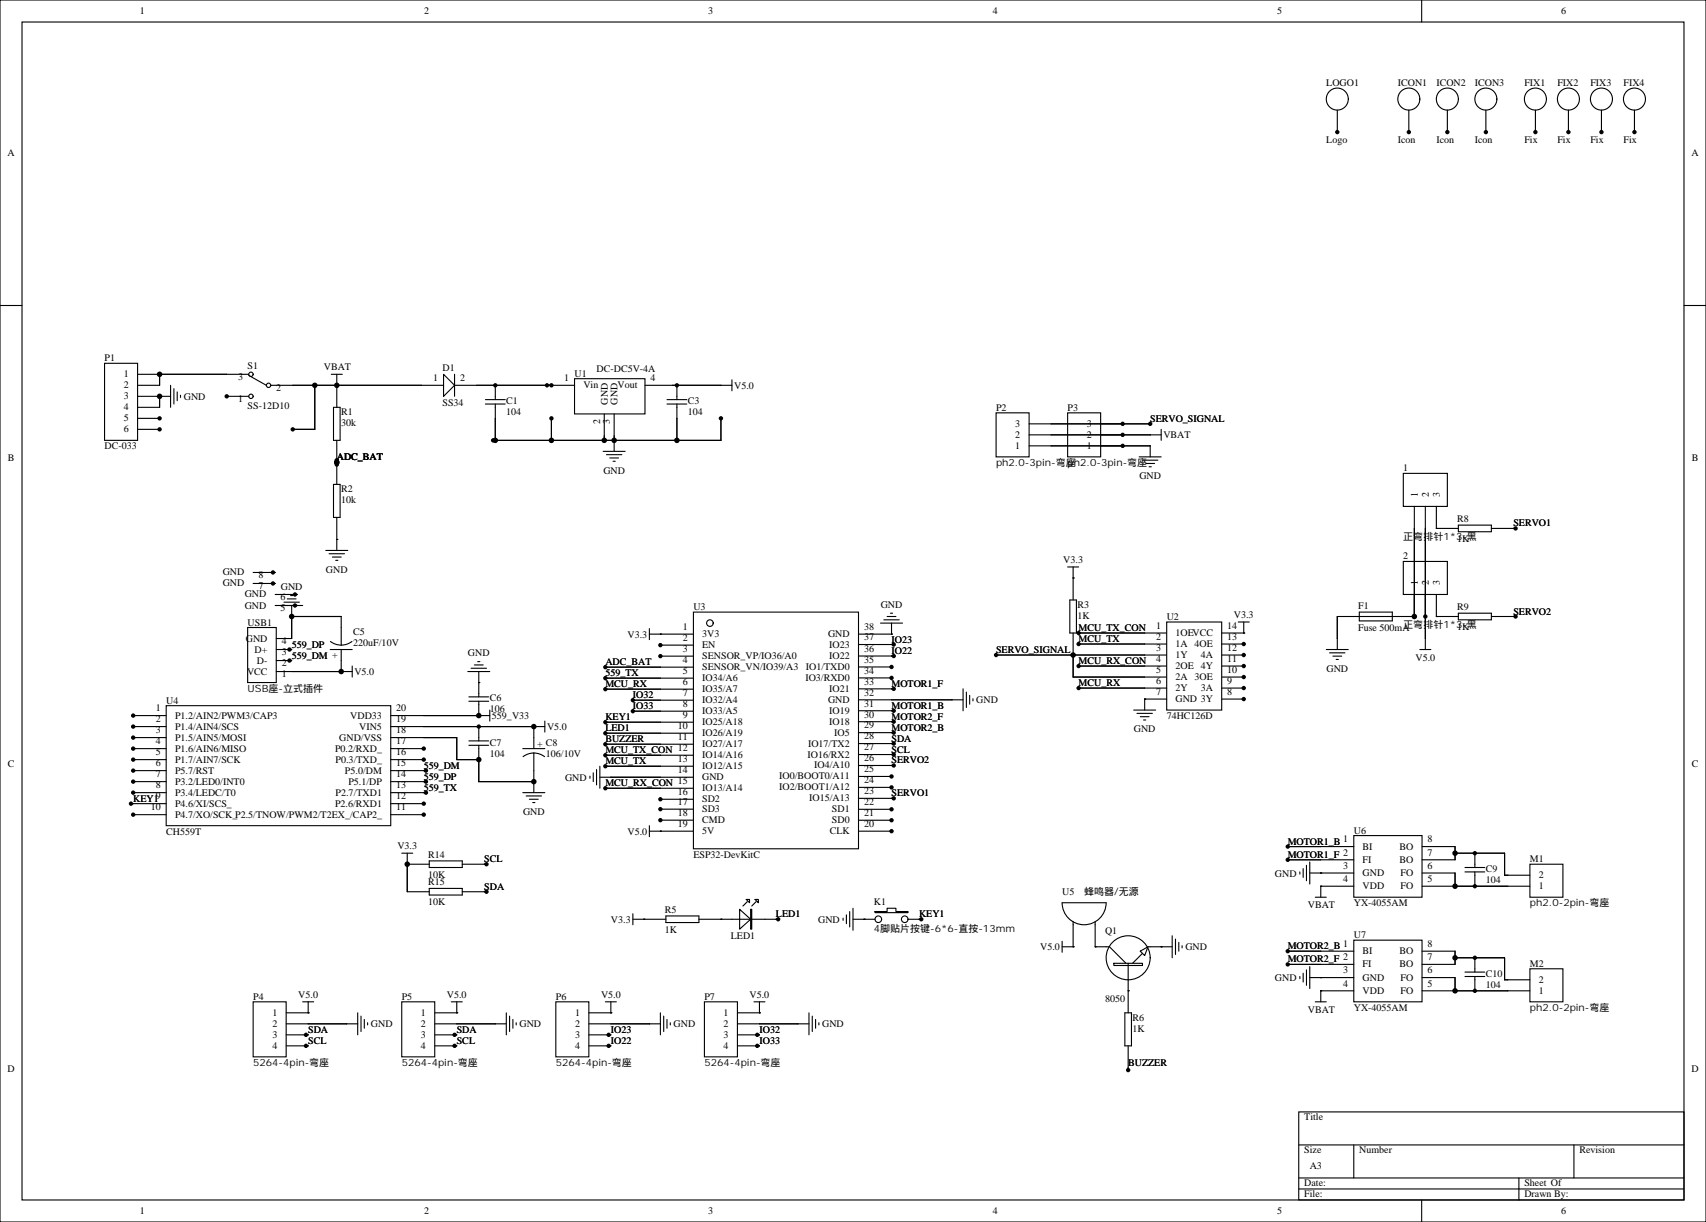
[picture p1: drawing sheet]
<svg xmlns="http://www.w3.org/2000/svg" width="547mm" height="392mm" viewBox="0 0 547 392" stroke-linecap="round" stroke-linejoin="round" font-family="sans-serif">
<g fill="#000">
<circle cx="428.6" cy="42.3" r=".71"/>
<circle cx="451.6" cy="42.3" r=".71"/>
<circle cx="463.9" cy="42.3" r=".71"/>
<circle cx="476.3" cy="42.3" r=".71"/>
<circle cx="492.1" cy="42.3" r=".71"/>
<circle cx="502.7" cy="42.3" r=".71"/>
<circle cx="513.3" cy="42.3" r=".71"/>
<circle cx="523.9" cy="42.3" r=".71"/>
<circle cx="51.2" cy="119.9" r=".88"/>
<circle cx="51.2" cy="127" r=".88"/>
<circle cx="51.2" cy="137.6" r=".71"/>
<circle cx="51.2" cy="134.1" r=".71"/>
<circle cx="72.7" cy="127" r=".71"/>
<circle cx="93.8" cy="137.6" r=".71"/>
<circle cx="100.9" cy="123.5" r=".88"/>
<circle cx="108" cy="123.5" r=".88"/>
<circle cx="158.8" cy="123.5" r=".71"/>
<circle cx="175.3" cy="123.5" r=".71"/>
<circle cx="176.7" cy="134.1" r=".71"/>
<circle cx="176.7" cy="123.5" r=".71"/>
<circle cx="217" cy="123.5" r=".71"/>
<circle cx="231.1" cy="134.1" r=".71"/>
<circle cx="359.8" cy="139.3" r=".71"/>
<circle cx="359.8" cy="135.8" r=".71"/>
<circle cx="368.7" cy="135.8" r=".71"/>
<circle cx="107.9" cy="148.2" r=".18"/>
<circle cx="108" cy="148.2" r=".88"/>
<circle cx="108" cy="148.9" r=".71"/>
<circle cx="108" cy="147.5" r=".71"/>
<circle cx="158" cy="141.1" r=".71"/>
<circle cx="158.8" cy="141.1" r=".88"/>
<circle cx="176.7" cy="141.1" r=".88"/>
<circle cx="193.7" cy="141.1" r=".88"/>
<circle cx="196.9" cy="141.1" r=".88"/>
<circle cx="217" cy="141.1" r=".88"/>
<circle cx="359.8" cy="142.9" r=".71"/>
<circle cx="107.9" cy="172.9" r=".18"/>
<circle cx="460.4" cy="169.3" r=".18"/>
<circle cx="485.8" cy="169.3" r=".71"/>
<circle cx="87.5" cy="183.4" r=".71"/>
<circle cx="87.5" cy="187" r=".71"/>
<circle cx="93.5" cy="197.6" r=".88"/>
<circle cx="94.5" cy="190.5" r=".71"/>
<circle cx="94.5" cy="194" r=".71"/>
<circle cx="344" cy="185.2" r=".18"/>
<circle cx="453.3" cy="197.6" r=".88"/>
<circle cx="456.8" cy="197.6" r=".71"/>
<circle cx="460.4" cy="197.6" r=".18"/>
<circle cx="485.8" cy="197.6" r=".71"/>
<circle cx="92.8" cy="211.7" r=".71"/>
<circle cx="92.8" cy="208.1" r=".71"/>
<circle cx="109.4" cy="215.2" r=".88"/>
<circle cx="153.5" cy="218.7" r=".18"/>
<circle cx="194" cy="217.3" r=".71"/>
<circle cx="194" cy="213.8" r=".71"/>
<circle cx="211.7" cy="203.2" r=".18"/>
<circle cx="211.7" cy="206.7" r=".71"/>
<circle cx="211.7" cy="210.3" r=".71"/>
<circle cx="285.8" cy="203.2" r=".18"/>
<circle cx="285.8" cy="217.2" r=".71"/>
<circle cx="285.8" cy="213.7" r=".71"/>
<circle cx="286.5" cy="210.2" r=".71"/>
<circle cx="286.5" cy="206.5" r=".71"/>
<circle cx="319.3" cy="209.9" r=".71"/>
<circle cx="344" cy="209.9" r=".88"/>
<circle cx="345.7" cy="213.4" r=".71"/>
<circle cx="345.7" cy="202.8" r=".71"/>
<circle cx="345.7" cy="206.4" r=".71"/>
<circle cx="398.6" cy="202.8" r=".18"/>
<circle cx="398.6" cy="217" r=".71"/>
<circle cx="398.6" cy="213.4" r=".71"/>
<circle cx="398.6" cy="206.4" r=".71"/>
<circle cx="398.6" cy="209.9" r=".71"/>
<circle cx="42.7" cy="229.3" r=".71"/>
<circle cx="42.7" cy="239.9" r=".71"/>
<circle cx="42.7" cy="236.4" r=".71"/>
<circle cx="42.7" cy="232.8" r=".71"/>
<circle cx="135.8" cy="239.9" r=".71"/>
<circle cx="153.5" cy="229.3" r=".88"/>
<circle cx="153.5" cy="232.8" r=".71"/>
<circle cx="171.1" cy="232.8" r=".88"/>
<circle cx="194" cy="234.9" r=".71"/>
<circle cx="194" cy="231.4" r=".71"/>
<circle cx="194" cy="220.8" r=".71"/>
<circle cx="194" cy="238.5" r=".71"/>
<circle cx="202.8" cy="227.9" r=".71"/>
<circle cx="202.8" cy="224.4" r=".71"/>
<circle cx="286.5" cy="227.8" r=".71"/>
<circle cx="286.5" cy="238.3" r=".71"/>
<circle cx="286.5" cy="220.7" r=".71"/>
<circle cx="286.5" cy="231.3" r=".71"/>
<circle cx="286.5" cy="234.8" r=".71"/>
<circle cx="345.7" cy="220.5" r=".71"/>
<circle cx="366.9" cy="224" r=".18"/>
<circle cx="398.6" cy="220.5" r=".71"/>
<circle cx="398.6" cy="224" r=".71"/>
<circle cx="42" cy="257.5" r=".71"/>
<circle cx="42.7" cy="250.5" r=".71"/>
<circle cx="42.7" cy="243.4" r=".71"/>
<circle cx="42.7" cy="254" r=".71"/>
<circle cx="42.7" cy="246.9" r=".71"/>
<circle cx="135.8" cy="243.4" r=".71"/>
<circle cx="135.8" cy="257.5" r=".71"/>
<circle cx="136.5" cy="254" r=".71"/>
<circle cx="136.5" cy="250.5" r=".71"/>
<circle cx="136.5" cy="246.9" r=".71"/>
<circle cx="153.5" cy="243.4" r=".88"/>
<circle cx="171.1" cy="250.5" r=".88"/>
<circle cx="194" cy="242" r=".71"/>
<circle cx="194" cy="245.5" r=".71"/>
<circle cx="194" cy="252.6" r=".71"/>
<circle cx="211.7" cy="259.3" r=".71"/>
<circle cx="211.7" cy="256.1" r=".71"/>
<circle cx="285.8" cy="252.3" r=".71"/>
<circle cx="285.8" cy="248.8" r=".71"/>
<circle cx="285.8" cy="259.3" r=".71"/>
<circle cx="286.5" cy="245.3" r=".71"/>
<circle cx="286.5" cy="241.8" r=".71"/>
<circle cx="286.5" cy="255.8" r=".71"/>
<circle cx="42.7" cy="261.1" r=".71"/>
<circle cx="130.5" cy="276.9" r=".88"/>
<circle cx="135.8" cy="261.1" r=".71"/>
<circle cx="155.9" cy="276.9" r=".71"/>
<circle cx="211.7" cy="266.3" r=".18"/>
<circle cx="211.7" cy="262.8" r=".71"/>
<circle cx="285.8" cy="262.8" r=".71"/>
<circle cx="285.8" cy="266.3" r=".71"/>
<circle cx="412.8" cy="271.3" r=".71"/>
<circle cx="412.8" cy="275.5" r=".71"/>
<circle cx="423.3" cy="279.8" r=".18"/>
<circle cx="466.4" cy="273.4" r=".88"/>
<circle cx="472.7" cy="273.4" r=".71"/>
<circle cx="155.9" cy="285.7" r=".71"/>
<circle cx="206.4" cy="294.6" r=".18"/>
<circle cx="231.1" cy="294.6" r=".18"/>
<circle cx="249.4" cy="294.6" r=".71"/>
<circle cx="276.9" cy="294.6" r=".18"/>
<circle cx="295.3" cy="294.6" r=".71"/>
<circle cx="423.3" cy="284" r=".18"/>
<circle cx="466.4" cy="284" r=".88"/>
<circle cx="472.7" cy="284" r=".71"/>
<circle cx="344" cy="303.4" r=".18"/>
<circle cx="351" cy="303.4" r=".18"/>
<circle cx="361.6" cy="317.5" r=".18"/>
<circle cx="372.2" cy="303.4" r=".18"/>
<circle cx="412.8" cy="304.8" r=".71"/>
<circle cx="412.8" cy="309" r=".71"/>
<circle cx="423.3" cy="317.5" r=".18"/>
<circle cx="423.3" cy="313.3" r=".18"/>
<circle cx="466.4" cy="306.9" r=".88"/>
<circle cx="466.4" cy="317.5" r=".88"/>
<circle cx="472.7" cy="317.5" r=".71"/>
<circle cx="472.7" cy="306.9" r=".71"/>
<circle cx="98.1" cy="331.6" r=".71"/>
<circle cx="98.1" cy="335.1" r=".71"/>
<circle cx="98.8" cy="324.6" r=".18"/>
<circle cx="145.7" cy="335.1" r=".71"/>
<circle cx="145.7" cy="331.6" r=".71"/>
<circle cx="146.4" cy="324.6" r=".18"/>
<circle cx="195.1" cy="335.1" r=".71"/>
<circle cx="195.1" cy="331.6" r=".71"/>
<circle cx="195.8" cy="324.6" r=".18"/>
<circle cx="242.7" cy="331.6" r=".71"/>
<circle cx="242.7" cy="335.1" r=".71"/>
<circle cx="243.4" cy="324.6" r=".18"/>
<circle cx="361.6" cy="342.9" r=".71"/>
</g>
<g fill="none" stroke="#000" stroke-width=".35">
<path d="M0 0h546.8v391.6h-546.8zM7.1 7.1h532.7v377.4h-532.7zM455.7 0v7.1M428.6 35.3v7M451.6 35.3v7M463.9 35.3v7M476.2 35.3v7M492.1 35.3v7M502.7 35.3v7M513.3 35.3v7M523.9 35.3v7M0 97.9h7.1"/>
<path d="M539.8 97.9h7M33.5 116.4h10.6v24.7h-10.6zM44.1 119.9h35.6M51.2 119.9v3.6h-7.1M106.2 119.9h3.5M107.9 119.9v10.6M142.2 119.9l3.5 3.6-3.5 3.5zM145.7 119.9v7.1M44.1 127h10.6M44.1 134.1h7.1M44.1 137.6h7.1M51.2 127v3.5h-7.1"/>
<path d="M54.7 123.5v7M55.7 124.5v5M56.8 125.6v2.8M57.9 126.6v.8M72.7 127h7M79.7 120.3l5.7 3.2M86.8 123.5h55.4M100.9 123.5v14.1h-7.1M106.9 130.5h2.1v10.6h-2.1zM145.7 123.5h38.4M155.6 129.5h6.3M155.6 128.1h6.3"/>
<path d="M158.7 123.5v4.6M158.7 129.5v11.6M176.7 134.1v7M184.1 121.4h22.6v11.2h-22.6zM193.7 132.6v8.5M196.8 132.6v12M206.7 123.5h27.9M213.8 129.5h6.3M213.8 128.1h6.3M217 123.5v4.6M217 129.5v11.6M231.1 134.1v7h-73.1"/>
<path d="M231.1 123.5h.1M234.6 121.7v3.5M319.3 132.3h10.5v14.1h-10.5zM329.8 139.3h42.4M329.8 135.8h38.9M342.2 132.3h10.6v14.1h-10.6zM368.7 139.3v.1M372.2 137.6v3.5M106.9 155.2h2.1v10.6h-2.1zM107.9 141.1v14.1M193.3 144.6h7.1M194.4 145.7h4.9"/>
<path d="M195.4 146.8h2.9M196.5 147.8h.7M329.8 142.9h38.9v3.5M365.1 146.4h7.1M366.2 147.5h4.9M367.2 148.5h2.9M368.3 149.6h.7M449.8 151.7h14.1v10.6h-14.1zM104.4 176.4h7.1M105.5 177.4h4.9M106.5 178.5h2.9M107.6 179.6h.7"/>
<path d="M107.9 172.9h.1M107.9 165.8v10.6M449.8 179.9h14.1v10.6h-14.1zM453.3 162.3v35.3h-24.7v10.5M456.8 162.3v45.8M460.4 162.3v7h7M467.4 168.3h10.6v2.1h-10.6zM478 169.3h7.8M81.1 187h7.1M81.1 183.4h7.1M88.2 194h8.8M88.2 190.5h7"/>
<path d="M91 193h5M92.1 191.9h2.8M93.1 190.9h.7M93.5 197.6h15.9v9.1M93.5 194v10.6h-5M222.2 196.1h53v75.9h-53zM282.2 199.7h7.1M283.3 198.6h4.9M284.3 197.6h2.9M285.4 196.5h.7M285.8 199.7v3.5h-10.6M342.2 181.7h3.5"/>
<path d="M342.9 192.3h2.1v10.5h-2.1zM344 181.7v10.6M344 185.2h.1M373.9 199.3h17.7v28.2h-17.7zM396.9 199.3h3.5M398.6 199.3v3.5h-7M435.7 196.1h10.6v2.9h-10.6zM460.4 190.5v7.1h7M467.4 196.5h10.6v2.1h-10.6zM478 197.6h7.8M79.4 201.1h9.1v17.6h-9.1zM88.5 215.2h24.4"/>
<path d="M88.5 211.7h5M88.5 208.1h5M105.8 208.1h7.1M105.9 205.6l1.6 .8 1.9 .3M109.4 208.1v7.1M112.8 205.6l-1.6 .8-1.8 .3M112.9 213.4v3.6M149.9 215.2h7.1M151 214.1h4.9M152 213.1h2.9M153.1 212h.7M153.5 215.2v8.1"/>
<path d="M153.5 218.7h.1M194 213.8h28.2M194 217.3h28.2M208.1 201.4v3.6M208.1 203.2h14.1M211.7 203.2h.1M211.7 210.3h10.5M211.7 206.7h10.5M275.2 217.2h10.6M275.2 213.7h10.6M286.5 210.2h-11.3M286.5 206.5h-11.3"/>
<path d="M319.3 209.9h54.6M344 202.8v14.2h29.9M345.7 202.8h28.2M345.7 213.4h28.2M345.7 206.4h28.2M391.6 209.9h7M391.6 217h7M391.6 213.4h7M391.6 206.4h7M425.1 208.1h7.1M426.2 209.2h4.9M427.2 210.3h2.8"/>
<path d="M428.3 211.3h.7M428.6 204.6h.1M455.1 208.1h3.5M456.8 204.6h.1M42.7 229.3h10.6M42.7 236.4h10.6M42.7 239.9h10.6M42.7 232.8h10.6M53.3 226.1h71.9v38.5h-71.9zM125.2 229.3h31.8M125.2 236.4h21.2v7h7.1M125.2 239.9h10.6"/>
<path d="M125.2 232.8h49.4M150.3 224.7h6.3M150.3 223.3h6.3M150.3 237.4h6.3M150.3 238.8h6.3M153.5 238.8v11.7h17.6M153.5 224.7v4.6M153.5 232.8v4.6M157 227.5v3.6M167.6 239.9h7M171.1 232.8v7.1M174.6 231.1v3.5"/>
<path d="M194 220.8h28.2M194 231.4h28.2M194 234.9h28.2M194 238.5h28.2M202.8 224.4h19.4M202.8 227.9h19.4M275.2 238.3h11.3M275.2 234.8h11.3M275.2 227.8h11.3M275.2 220.7h11.3M286.5 231.3h-11.3M305.2 224.3h.1"/>
<path d="M308.7 224.2l-33.5 .1M308.7 220.7v7.1M309.7 221.8v4.9M310.8 222.8v2.9M311.9 223.9v.7M345.7 220.5h28.2M363.4 227.5h7M364.4 228.6h5M365.5 229.7h2.8M366.5 230.7h.7M373.9 224h-7v3.5M391.6 220.5h7"/>
<path d="M391.6 224h7M42 257.5h11.3M42.7 243.4h10.6M42.7 246.9h10.6M42.7 254h10.6M42.7 250.5h10.6M125.2 243.4h10.6M125.2 246.9h11.3M125.2 257.5h10.6M125.2 254h11.3M125.2 250.5h11.3M167.6 254h7"/>
<path d="M168.6 255.1h5M169.7 256.1h2.8M170.7 257.2h.7M171.1 241.3l1.8 .3 1.6 .9M171.1 241.3l-1.8 .3-1.6 .9M171.1 241.3v12.7M189.1 248.7v.7M190.1 247.7v2.8M191.2 246.6v4.9M192.3 249.1h29.9M192.3 245.5v7.1M194 242h28.2"/>
<path d="M194 245.5h28.2M194 252.6h28.2M195.8 249.1h.1M211.7 256.1h10.5M211.7 259.3h10.5M275.2 259.3h10.6M275.2 252.3h10.6M275.2 245.3h11.3M275.2 248.8h10.6M286.5 255.8h-11.3M286.5 241.8h-11.3M42.7 261.1h10.6"/>
<path d="M125.2 261.1h10.6M128.8 273.4h3.5M130.5 276.9h7.1M130.5 273.4v12.4h7.1M137.6 275.9h10.6v2.1h-10.6zM148.2 276.9h7.7M208.1 264.6v3.5M208.1 266.3h14.1M211.7 266.3h.1M211.7 262.8h10.5M275.2 262.8h10.6M275.2 266.3h10.6"/>
<path d="M412.7 271.3h21.2M412.7 275.5h21.2M416.6 279.4v.7M417.7 278.3v2.9M418.7 277.3v4.9M419.8 279.8h14.1M419.8 276.2v7.1M423.3 279.7v.1M433.9 267.8h21.9v19.7h-21.9zM455.8 279.8h10.6v4.2M455.8 271.3h10.6v4.2h-10.6M466.4 273.4h15.8v7.1h8.2"/>
<path d="M469.5 278h6.4M469.5 279.4h6.4M472.7 273.4v4.6M472.7 279.4v4.6M490.4 276.9h10.5v10.6h-10.5zM137.6 284.7h10.6v2.1h-10.6zM148.2 285.8h7.7M202.8 294.6h10.6M202.8 292.8v3.5M206.4 294.6h.1M213.4 293.5h10.6v2.1h-10.6zM224 294.6h25.4"/>
<path d="M237.1 291.4l3.5 3.2-3.5 3.1zM239.2 288.2h1v1.1zM239.5 288.9l-1.4 1.4M240.6 291.4h.3v6.3h-.3zM242 288.2h1.1v1.1zM242.4 288.9l-1.5 1.4M270.2 294.2v.7M271.3 293.2v2.8M272.3 292.1v4.9M273.4 294.6h7.1M273.4 291v7.1M276.9 294.6h.1"/>
<path d="M280.5 292.1h3.8v-1.1h2.9v1.1h3.8v.4h-10.5zM291 294.6h4.3M340.4 289.3h14.1a7.1 7.1 0 0 1-7 7 7.1 7.1 0 0 1-7.1-7zM344 295.3v8.1h-3.6M351 295.3v8.1h4.6l5.3 5.3M375.7 299.9v7M421.6 287.5h3.5M433.9 284h-10.6v3.5M455.8 284h34.6M340.4 301.6v3.6M357 308.7h9.2v.7h-9.2zM361.6 308.7v15.9"/>
<path d="M365.5 304.8l2.4-1.4-1 2.8zM366.2 305.5l-3.2 3.2M367.9 303.4h7.8M372.2 303.4h.1M376.8 300.9v5M377.8 302v2.8M378.9 303v.7M412.7 304.8h21.2M412.7 309h21.2M416.6 312.9v.7M417.7 311.9v2.8M418.7 310.8v4.9"/>
<path d="M419.8 309.7v7.1M419.8 313.3h14.1M423.3 313.3h.1M433.9 301.3h21.9v19.7h-21.9zM433.9 317.5h-10.6v3.5M455.8 317.5h34.6M455.8 304.8h10.6v4.2h-10.6M455.8 313.3h10.6v4.2M466.4 306.9h15.8v7.1h8.2M469.5 311.5h6.4M469.5 312.9h6.4M472.7 306.9v4.6"/>
<path d="M472.7 312.9v4.6M490.4 310.4h10.5v10.6h-10.5zM81.1 321h10.6v17.7h-10.6zM91.7 335.1h7.1M91.7 328.1h23M91.7 331.6h7.1M97 321h3.5M98.8 321v3.6h-7.1M111.1 328.1h.1M114.7 324.6v7M115.7 325.6v5M116.8 326.7v2.8"/>
<path d="M117.8 327.7v.7M128.8 321h10.5v17.7h-10.5zM139.3 335.1h7.1M139.3 328.1h23M139.3 331.6h7.1M144.6 321h3.6M146.4 321v3.6h-7.1M158.7 328.1h.1M162.3 324.6v7M163.3 325.6v5M164.4 326.7v2.8M165.5 327.7v.7"/>
<path d="M178.2 321h10.5v17.7h-10.5zM188.7 335.1h7.1M188.7 328.1h23M188.7 331.6h7.1M194 321h3.6M195.8 321v3.6h-7.1M208.1 328.1h.1M211.7 324.6v7M212.7 325.6v5M213.8 326.7v2.8M214.8 327.7v.7M225.8 321h10.6v17.7h-10.6z"/>
<path d="M236.4 335.1h7M236.4 328.1h22.9M236.4 331.6h7M241.7 321h3.5M243.4 321v3.6h-7M255.8 328.1h.1M259.3 324.6v7M260.3 325.6v5M261.4 326.7v2.8M262.5 327.7v.7M360.5 324.6h2.2v10.5h-2.2zM361.6 335.1v7.8"/>
<path d="M421.6 321h3.5M416.3 356.3h123.5v28.2h-123.5zM416.3 377.5h123.5M416.3 366.9h123.5M433.9 366.9v10.6M486.8 377.5v7M504.5 366.9v10.6M416.3 381h123.5M455.7 384.5v7.1"/>
<circle cx="428.6" cy="31.7" r="3.5"/>
<circle cx="451.6" cy="31.7" r="3.5"/>
<circle cx="463.9" cy="31.7" r="3.5"/>
<circle cx="476.2" cy="31.7" r="3.5"/>
<circle cx="492.1" cy="31.7" r="3.5"/>
<circle cx="502.7" cy="31.7" r="3.5"/>
<circle cx="513.3" cy="31.7" r="3.5"/>
<circle cx="523.9" cy="31.7" r="3.5"/>
<circle cx="80.4" cy="119.9" r=".71"/>
<circle cx="80.4" cy="127" r=".71"/>
<circle cx="86.1" cy="123.5" r=".71"/>
<circle cx="227.5" cy="199.7" r="1.06"/>
<circle cx="281.5" cy="294.6" r="1.06"/>
<circle cx="290" cy="294.6" r="1.06"/>
<circle cx="361.6" cy="306.9" r="7.1"/>
</g>
<g font-size="3.2">
<text x="44.8" y="4.5">1</text>
<text x="135.9" y="4.5">2</text>
<text x="227" y="4.5">3</text>
<text x="318.2" y="4.5">4</text>
<text x="409.3" y="4.5">5</text>
<text x="500.4" y="4.5">6</text>
<text x="425.1" y="27.6">LOGO1</text>
<text x="448" y="27.6">ICON1</text>
<text x="460.4" y="27.6">ICON2</text>
<text x="472.7" y="27.6">ICON3</text>
<text x="488.6" y="27.6">FIX1</text>
<text x="499.2" y="27.6">FIX2</text>
<text x="509.8" y="27.6">FIX3</text>
<text x="520.3" y="27.6">FIX4</text>
<text x="425.1" y="45.9">Logo</text>
<text x="448" y="45.9">Icon</text>
<text x="460.4" y="45.9">Icon</text>
<text x="472.7" y="45.9">Icon</text>
<text x="488.6" y="45.9">Fix</text>
<text x="499.2" y="45.9">Fix</text>
<text x="509.8" y="45.9">Fix</text>
<text x="520.3" y="45.9">Fix</text>
<text x="2.4" y="49.9">A</text>
<text x="542.1" y="49.9">A</text>
<text x="33.5" y="115.8">P1</text>
<text x="79.4" y="118.2">S1</text>
<text x="103.8" y="118.6">VBAT</text>
<text x="141.8" y="118.9">D1</text>
<text x="191.2" y="119.3">DC-DC5V-4A</text>
<text x="39.7" y="120.9">1</text>
<text x="39.7" y="124.4">2</text>
<text x="76.4" y="121.8">3</text>
<text x="88.5" y="125.3">2</text>
<text x="138.8" y="122.1">1</text>
<text x="147.5" y="122.1">2</text>
<text x="180.8" y="122.1">1</text>
<text x="184.1" y="120.7">U1</text>
<text x="187" y="124.4">Vin</text>
<text x="197.9" y="124.4">Vout</text>
<text x="208.5" y="122.1">4</text>
<text x="235.3" y="124.6">V5.0</text>
<text x="39.7" y="128">3</text>
<text x="39.7" y="131.5">4</text>
<text x="58.9" y="128.1">GND</text>
<text x="76.4" y="128.9">1</text>
<text x="79.4" y="130.9">SS-12D10</text>
<text x="141.8" y="130.2">SS34</text>
<text x="162.3" y="129.5">C1</text>
<text x="194.8" y="129.7" transform="rotate(-90 194.8 129.7)">GND</text>
<text x="198" y="129.7" transform="rotate(-90 198 129.7)">GND</text>
<text x="220.5" y="129.5">C3</text>
<text x="319.3" y="131.6">P2</text>
<text x="342.2" y="131.6">P3</text>
<text x="39.7" y="135">5</text>
<text x="109.4" y="133.1">R1</text>
<text x="109.4" y="136.6">30k</text>
<text x="162.3" y="133.1">104</text>
<text x="192.3" y="136" transform="rotate(-90 192.3 136)">2</text>
<text x="195.5" y="136" transform="rotate(-90 195.5 136)">3</text>
<text x="220.5" y="133.1">104</text>
<text x="325.4" y="136.8">3</text>
<text x="348.4" y="136.8">3</text>
<text x="368.7" y="135.2">SERVO_SIGNAL</text>
<text x="33.5" y="144">DC-033</text>
<text x="39.7" y="138.5">6</text>
<text x="325.4" y="143.8">1</text>
<text x="325.4" y="140.3">2</text>
<text x="348.4" y="143.8">1</text>
<text x="348.4" y="140.3">2</text>
<text x="372.9" y="140.5">VBAT</text>
<text x="2.5" y="147.8">B</text>
<text x="107.9" y="147.5">ADC_BAT</text>
<text x="319.3" y="149.3">ph2.0-3pin-弯座</text>
<text x="342.2" y="149.3">ph2.0-3pin-弯座</text>
<text x="542.2" y="147.8">B</text>
<text x="193.4" y="151.8">GND</text>
<text x="365.2" y="153.5">GND</text>
<text x="449.8" y="151.1">1</text>
<text x="109.4" y="157.8">R2</text>
<text x="109.4" y="161.3">10k</text>
<text x="454.4" y="159.3" transform="rotate(-90 454.4 159.3)">1</text>
<text x="458" y="159.3" transform="rotate(-90 458 159.3)">2</text>
<text x="461.5" y="159.3" transform="rotate(-90 461.5 159.3)">3</text>
<text x="467.1" y="167.3">R8</text>
<text x="449.8" y="172.9">正弯排针1*3-黑</text>
<text x="467.1" y="173.6">1K</text>
<text x="485.1" y="168.7">SERVO1</text>
<text x="449.8" y="179.3">2</text>
<text x="71.4" y="184.4">GND</text>
<text x="82.9" y="185.3">8</text>
<text x="104.5" y="183.5">GND</text>
<text x="340.8" y="180.3">V3.3</text>
<text x="71.4" y="187.9">GND</text>
<text x="78.4" y="191.5">GND</text>
<text x="82.9" y="188.8">7</text>
<text x="90" y="189.2">GND</text>
<text x="454.4" y="187.5" transform="rotate(-90 454.4 187.5)">1</text>
<text x="458" y="187.5" transform="rotate(-90 458 187.5)">2</text>
<text x="461.5" y="187.5" transform="rotate(-90 461.5 187.5)">3</text>
<text x="78.4" y="195">GND</text>
<text x="90" y="195.9">5</text>
<text x="90" y="192.4">6</text>
<text x="222.2" y="195.5">U3</text>
<text x="282.3" y="194.8">GND</text>
<text x="345.4" y="194.8">R3</text>
<text x="395.5" y="198">V3.3</text>
<text x="435.3" y="195.1">F1</text>
<text x="467.1" y="195.5">R9</text>
<text x="485.1" y="196.9">SERVO2</text>
<text x="79.4" y="200.4">USB1</text>
<text x="113.2" y="203.6">C5</text>
<text x="218.9" y="201.9">1</text>
<text x="276.9" y="201.9">38</text>
<text x="345.4" y="198.3">1K</text>
<text x="345.7" y="202.2">MCU_TX_CON</text>
<text x="370.6" y="201.5">1</text>
<text x="373.9" y="198.7">U2</text>
<text x="376.8" y="203.8">1OEVCC</text>
<text x="393.3" y="201.5">14</text>
<text x="435.3" y="202.2">Fuse 500mA</text>
<text x="449.8" y="201.1">正弯排针1*3-黑</text>
<text x="467.1" y="201.9">1K</text>
<text x="78.8" y="205.6">GND</text>
<text x="81.6" y="209.1">D+</text>
<text x="90.3" y="210">3</text>
<text x="90.3" y="206.5">4</text>
<text x="93.5" y="207.5">559_DP</text>
<text x="113.2" y="207.1">220uF/10V</text>
<text x="201.1" y="204.3">V3.3</text>
<text x="218.9" y="205.4">2</text>
<text x="218.9" y="208.9">3</text>
<text x="225.1" y="207.7">EN</text>
<text x="225.1" y="204.2">3V3</text>
<text x="265.4" y="204.2">GND</text>
<text x="265.8" y="207.5">IO23</text>
<text x="276.9" y="208.9">36</text>
<text x="276.9" y="205.2">37</text>
<text x="285.8" y="209.6">IO22</text>
<text x="285.8" y="205.9">IO23</text>
<text x="319.3" y="209.3">SERVO_SIGNAL</text>
<text x="345.7" y="205.7">MCU_TX</text>
<text x="370.6" y="208.6">3</text>
<text x="370.6" y="205">2</text>
<text x="376.8" y="207.3">1A 4OE</text>
<text x="393.3" y="208.6">12</text>
<text x="393.3" y="205">13</text>
<text x="82.4" y="212.6">D-</text>
<text x="90.3" y="213.5">2</text>
<text x="93.5" y="211">559_DM +</text>
<text x="150" y="210.3">GND</text>
<text x="194" y="213.1">ADC_BAT</text>
<text x="218.9" y="212.4">4</text>
<text x="218.9" y="216">5</text>
<text x="225.1" y="211.2">SENSOR_VP/IO36/A0</text>
<text x="225.1" y="214.7">SENSOR_VN/IO39/A3</text>
<text x="258.3" y="214.7">IO1/TXD0</text>
<text x="265.8" y="211.2">IO22</text>
<text x="276.9" y="215.9">34</text>
<text x="276.9" y="212.4">35</text>
<text x="345.7" y="212.8">MCU_RX_CON</text>
<text x="370.6" y="215.6">5</text>
<text x="370.6" y="212.1">4</text>
<text x="376.8" y="210.9">1Y</text>
<text x="376.8" y="214.4">2OE 4Y</text>
<text x="384.8" y="210.9">4A</text>
<text x="393.3" y="212.1">11</text>
<text x="393.3" y="215.6">10</text>
<text x="425.2" y="215.3">GND</text>
<text x="453.7" y="211.7">V5.0</text>
<text x="79.2" y="216.2">VCC</text>
<text x="79.4" y="221.6">USB座-立式插件</text>
<text x="90.3" y="217.1">1</text>
<text x="113.6" y="216.3">V5.0</text>
<text x="194" y="216.7">559_TX</text>
<text x="194" y="220.2">MCU_RX</text>
<text x="218.9" y="219.5">6</text>
<text x="225.1" y="218.3">IO34/A6</text>
<text x="225.1" y="221.8">IO35/A7</text>
<text x="258.1" y="218.2">IO3/RXD0</text>
<text x="265.8" y="221.7">IO21</text>
<text x="276.9" y="219.4">33</text>
<text x="285.8" y="220.1">MOTOR1_F</text>
<text x="345.7" y="219.8">MCU_RX</text>
<text x="370.6" y="219.1">6</text>
<text x="376.8" y="217.9">2A 3OE</text>
<text x="376.8" y="221.4">2Y</text>
<text x="384.8" y="221.4">3A</text>
<text x="393.3" y="219.1">9</text>
<text x="49.9" y="228">1</text>
<text x="53.3" y="225.5">U4</text>
<text x="127" y="228">20</text>
<text x="157" y="224.8">C6</text>
<text x="202.8" y="227.3">IO33</text>
<text x="202.8" y="223.7">IO32</text>
<text x="218.9" y="223">7</text>
<text x="218.9" y="226.5">8</text>
<text x="225.1" y="225.3">IO32/A4</text>
<text x="265.4" y="225.2">GND</text>
<text x="276.9" y="226.4">31</text>
<text x="276.9" y="222.9">32</text>
<text x="285.8" y="227.1">MOTOR1_B</text>
<text x="312.9" y="225.4">GND</text>
<text x="370.6" y="222.7">7</text>
<text x="376.8" y="225">GND 3Y</text>
<text x="393.3" y="222.7">8</text>
<text x="49.9" y="231.5">2</text>
<text x="56.1" y="230.3">P1.2/AIN2/PWM3/CAP3</text>
<text x="56.1" y="233.8">P1.4/AIN4/SCS</text>
<text x="112.3" y="230.3">VDD33</text>
<text x="115.1" y="233.8">VIN5</text>
<text x="127" y="231.5">19</text>
<text x="157" y="228.3">106</text>
<text x="157.7" y="230.4">559_V33</text>
<text x="175.3" y="234">V5.0</text>
<text x="194" y="230.8">KEY1</text>
<text x="217.3" y="233.6">10</text>
<text x="218.9" y="230.1">9</text>
<text x="225.1" y="228.9">IO33/A5</text>
<text x="225.1" y="232.4">IO25/A18</text>
<text x="265.8" y="232.2">IO18</text>
<text x="265.8" y="228.7">IO19</text>
<text x="276.9" y="233.4">29</text>
<text x="276.9" y="229.9">30</text>
<text x="285.8" y="230.6">MOTOR2_F</text>
<text x="373.9" y="230.4">74HC126D</text>
<text x="49.9" y="235">3</text>
<text x="49.9" y="238.5">4</text>
<text x="56.1" y="237.3">P1.5/AIN5/MOSI</text>
<text x="108.8" y="237.3">GND/VSS</text>
<text x="127" y="238.5">17</text>
<text x="127" y="235">18</text>
<text x="157" y="238.9">C7</text>
<text x="172.2" y="239.2">+ C8</text>
<text x="194" y="234.3">LED1</text>
<text x="194" y="237.8">BUZZER</text>
<text x="217.3" y="237.1">11</text>
<text x="225.1" y="235.9">IO26/A19</text>
<text x="225.1" y="239.4">IO27/A17</text>
<text x="259" y="239.2">IO17/TX2</text>
<text x="267.4" y="235.7">IO5</text>
<text x="276.9" y="236.9">28</text>
<text x="285.8" y="237.6">SDA</text>
<text x="285.8" y="234.1">MOTOR2_B</text>
<text x="363.4" y="234.7">GND</text>
<text x="2.5" y="245.7">C</text>
<text x="49.9" y="242.1">5</text>
<text x="49.9" y="245.6">6</text>
<text x="56.1" y="240.9">P1.6/AIN6/MISO</text>
<text x="56.1" y="244.4">P1.7/AIN7/SCK</text>
<text x="107.4" y="240.9">P0.2/RXD_</text>
<text x="107.6" y="244.4">P0.3/TXD_</text>
<text x="127" y="245.6">15</text>
<text x="127" y="242.1">16</text>
<text x="157" y="242.4">104</text>
<text x="175" y="242.4">106/10V</text>
<text x="194" y="241.4">MCU_TX_CON 12</text>
<text x="194" y="244.9">MCU_TX</text>
<text x="217.3" y="244.2">13</text>
<text x="225.1" y="243">IO14/A16</text>
<text x="258.8" y="242.8">IO16/RX2</text>
<text x="276.9" y="243.9">26</text>
<text x="276.9" y="240.4">27</text>
<text x="285.8" y="244.7">SERVO2</text>
<text x="285.8" y="241.1">SCL</text>
<text x="542.2" y="245.7">C</text>
<text x="49.9" y="249.1">7</text>
<text x="56.1" y="247.9">P5.7/RST</text>
<text x="56.1" y="251.4">P3.2/LED0/INT0</text>
<text x="110.6" y="247.9">P5.0/DM</text>
<text x="111.7" y="251.4">P5.1/DP</text>
<text x="127" y="249.1">14</text>
<text x="135.8" y="246.3">559_DM</text>
<text x="135.8" y="249.8">559_DP</text>
<text x="181.1" y="250.2">GND</text>
<text x="194" y="251.9">MCU_RX_CON 15</text>
<text x="217.3" y="247.7">14</text>
<text x="225.1" y="246.5">IO12/A15</text>
<text x="225.1" y="250">GND</text>
<text x="249.8" y="249.8">IO0/BOOT0/A11</text>
<text x="261" y="246.3">IO4/A10</text>
<text x="276.9" y="251">24</text>
<text x="276.9" y="247.5">25</text>
<text x="42.7" y="256.9">KEY19</text>
<text x="49.9" y="252.7">8</text>
<text x="56.1" y="255">P3.4/LEDC/T0</text>
<text x="107.6" y="255">P2.7/TXD1</text>
<text x="127" y="256.2">12</text>
<text x="127" y="252.7">13</text>
<text x="135.8" y="253.4">559_TX</text>
<text x="217.3" y="254.8">16</text>
<text x="217.3" y="257.9">17</text>
<text x="225.1" y="257.1">SD2</text>
<text x="225.1" y="253.6">IO13/A14</text>
<text x="249.8" y="253.3">IO2/BOOT1/A12</text>
<text x="259.4" y="256.8">IO15/A13</text>
<text x="276.9" y="254.5">23</text>
<text x="276.9" y="258">22</text>
<text x="285.8" y="255.2">SERVO1</text>
<text x="48.3" y="259.7">10</text>
<text x="56.1" y="258.5">P4.6/XI/SCS_</text>
<text x="56.1" y="262">P4.7/XO/SCK_P2.5/TNOW/PWM2/T2EX_/CAP2_</text>
<text x="107.4" y="258.5">P2.6/RXD1</text>
<text x="127" y="259.7">11</text>
<text x="167.6" y="261.1">GND</text>
<text x="217.3" y="261.5">18</text>
<text x="225.1" y="260.3">SD3</text>
<text x="225.1" y="263.8">CMD</text>
<text x="266.7" y="263.8">SD0</text>
<text x="266.7" y="260.3">SD1</text>
<text x="276.9" y="261.5">21</text>
<text x="53.3" y="267.5">CH559T</text>
<text x="201.1" y="267.5">V5.0</text>
<text x="217.3" y="265">19</text>
<text x="225.1" y="267.3">5V</text>
<text x="266" y="267.3">CLK</text>
<text x="276.9" y="265">20</text>
<text x="433.9" y="267.1">U6</text>
<text x="457.6" y="269.9">8</text>
<text x="127.4" y="272.1">V3.3</text>
<text x="137.2" y="274.9">R14</text>
<text x="222.2" y="274.9">ESP32-DevKitC</text>
<text x="412.7" y="270.6">MOTOR1_B 1</text>
<text x="412.7" y="274.9">MOTOR1_F 2</text>
<text x="436.7" y="272.2">BI</text>
<text x="448.5" y="272.2">BO</text>
<text x="457.6" y="274.2">7</text>
<text x="137.2" y="281.2">10K</text>
<text x="155.2" y="276.3">SCL</text>
<text x="408.6" y="280.9">GND</text>
<text x="430.5" y="278.4">3</text>
<text x="436.7" y="276.5">FI</text>
<text x="436.7" y="280.7">GND</text>
<text x="448.5" y="276.5">BO</text>
<text x="448.9" y="280.7">FO</text>
<text x="457.6" y="278.4">6</text>
<text x="476.2" y="279.5">C9</text>
<text x="490.4" y="276.3">M1</text>
<text x="493.2" y="281.4">2</text>
<text x="137.2" y="283.7">R15</text>
<text x="155.2" y="285.1">SDA</text>
<text x="340.4" y="286.9">U5</text>
<text x="347.5" y="286.9">蜂鸣器/无源</text>
<text x="430.5" y="282.6">4</text>
<text x="436.7" y="284.9">VDD</text>
<text x="448.9" y="284.9">FO</text>
<text x="457.6" y="282.6">5</text>
<text x="476.2" y="283">104</text>
<text x="493.2" y="284.9">1</text>
<text x="137.2" y="290">10K</text>
<text x="213.1" y="292.5">R5</text>
<text x="248.7" y="293.9">LED1</text>
<text x="280.1" y="290">K1</text>
<text x="294.6" y="293.9">KEY1</text>
<text x="419.2" y="291.1">VBAT</text>
<text x="433.9" y="290.4">YX-4055AM</text>
<text x="490.4" y="290.4">ph2.0-2pin-弯座</text>
<text x="195.8" y="295.7">V3.3</text>
<text x="213.1" y="298.9">1K</text>
<text x="262.2" y="295.7">GND</text>
<text x="280.1" y="298.5">4脚贴片按键-6*6-直按-13mm</text>
<text x="354.2" y="299.2">Q1</text>
<text x="234.2" y="301">LED1</text>
<text x="333.4" y="304.5">V5.0</text>
<text x="379.9" y="304.5">GND</text>
<text x="412.7" y="304.2">MOTOR2_B 1</text>
<text x="433.9" y="300.6">U7</text>
<text x="436.7" y="305.8">BI</text>
<text x="448.5" y="305.8">BO</text>
<text x="457.6" y="303.5">8</text>
<text x="412.7" y="308.4">MOTOR2_F 2</text>
<text x="430.5" y="311.9">3</text>
<text x="436.7" y="310">FI</text>
<text x="448.5" y="310">BO</text>
<text x="457.6" y="311.9">6</text>
<text x="457.6" y="307.7">7</text>
<text x="490.4" y="309.8">M2</text>
<text x="408.6" y="314.4">GND</text>
<text x="430.5" y="316.2">4</text>
<text x="436.7" y="314.2">GND</text>
<text x="448.9" y="314.2">FO</text>
<text x="457.6" y="316.2">5</text>
<text x="476.2" y="313">C10</text>
<text x="476.2" y="316.5">104</text>
<text x="493.2" y="314.9">2</text>
<text x="81.1" y="320.4">P4</text>
<text x="95.6" y="319.7">V5.0</text>
<text x="128.8" y="320.4">P5</text>
<text x="143.2" y="319.7">V5.0</text>
<text x="178.2" y="320.4">P6</text>
<text x="192.6" y="319.7">V5.0</text>
<text x="225.8" y="320.4">P7</text>
<text x="240.3" y="319.7">V5.0</text>
<text x="354.2" y="321.1">8050</text>
<text x="433.9" y="323.9">YX-4055AM</text>
<text x="436.7" y="318.5">VDD</text>
<text x="448.9" y="318.5">FO</text>
<text x="490.4" y="323.9">ph2.0-2pin-弯座</text>
<text x="493.2" y="318.5">1</text>
<text x="87.3" y="325.5">1</text>
<text x="87.3" y="329">2</text>
<text x="118.9" y="329.2">GND</text>
<text x="134.9" y="325.5">1</text>
<text x="134.9" y="329">2</text>
<text x="166.5" y="329.2">GND</text>
<text x="184.3" y="325.5">1</text>
<text x="184.3" y="329">2</text>
<text x="215.9" y="329.2">GND</text>
<text x="231.9" y="325.5">1</text>
<text x="231.9" y="329">2</text>
<text x="263.5" y="329.2">GND</text>
<text x="363" y="327.1">R6</text>
<text x="419.2" y="324.6">VBAT</text>
<text x="87.3" y="332.6">3</text>
<text x="98.8" y="334.5">SCL</text>
<text x="98.8" y="331">SDA</text>
<text x="134.9" y="332.6">3</text>
<text x="146.4" y="334.5">SCL</text>
<text x="146.4" y="331">SDA</text>
<text x="184.3" y="332.6">3</text>
<text x="195.8" y="334.5">IO22</text>
<text x="195.8" y="331">IO23</text>
<text x="231.9" y="332.6">3</text>
<text x="243.4" y="331">IO32</text>
<text x="243.4" y="334.5">IO33</text>
<text x="363" y="330.6">1K</text>
<text x="81.1" y="341.6">5264-4pin-弯座</text>
<text x="87.3" y="336.1">4</text>
<text x="128.8" y="341.6">5264-4pin-弯座</text>
<text x="134.9" y="336.1">4</text>
<text x="178.2" y="341.6">5264-4pin-弯座</text>
<text x="184.3" y="336.1">4</text>
<text x="225.8" y="341.6">5264-4pin-弯座</text>
<text x="231.9" y="336.1">4</text>
<text x="361.6" y="341.6">BUZZER</text>
<text x="2.4" y="343.6">D</text>
<text x="542.1" y="343.6">D</text>
<text x="418" y="358.9">Title</text>
<text x="418" y="369.5">Size</text>
<text x="435.7" y="369.5">Number</text>
<text x="506.2" y="369.5">Revision</text>
<text x="419.8" y="374.7">A3</text>
<text x="418" y="383.6">File:</text>
<text x="418" y="380">Date:</text>
<text x="488.6" y="383.6">Drawn By:</text>
<text x="488.6" y="380">Sheet Of</text>
<text x="44.8" y="389">1</text>
<text x="135.9" y="389">2</text>
<text x="227" y="389">3</text>
<text x="318.2" y="389">4</text>
<text x="409.3" y="389">5</text>
<text x="500.4" y="389">6</text>
</g>
</svg>
